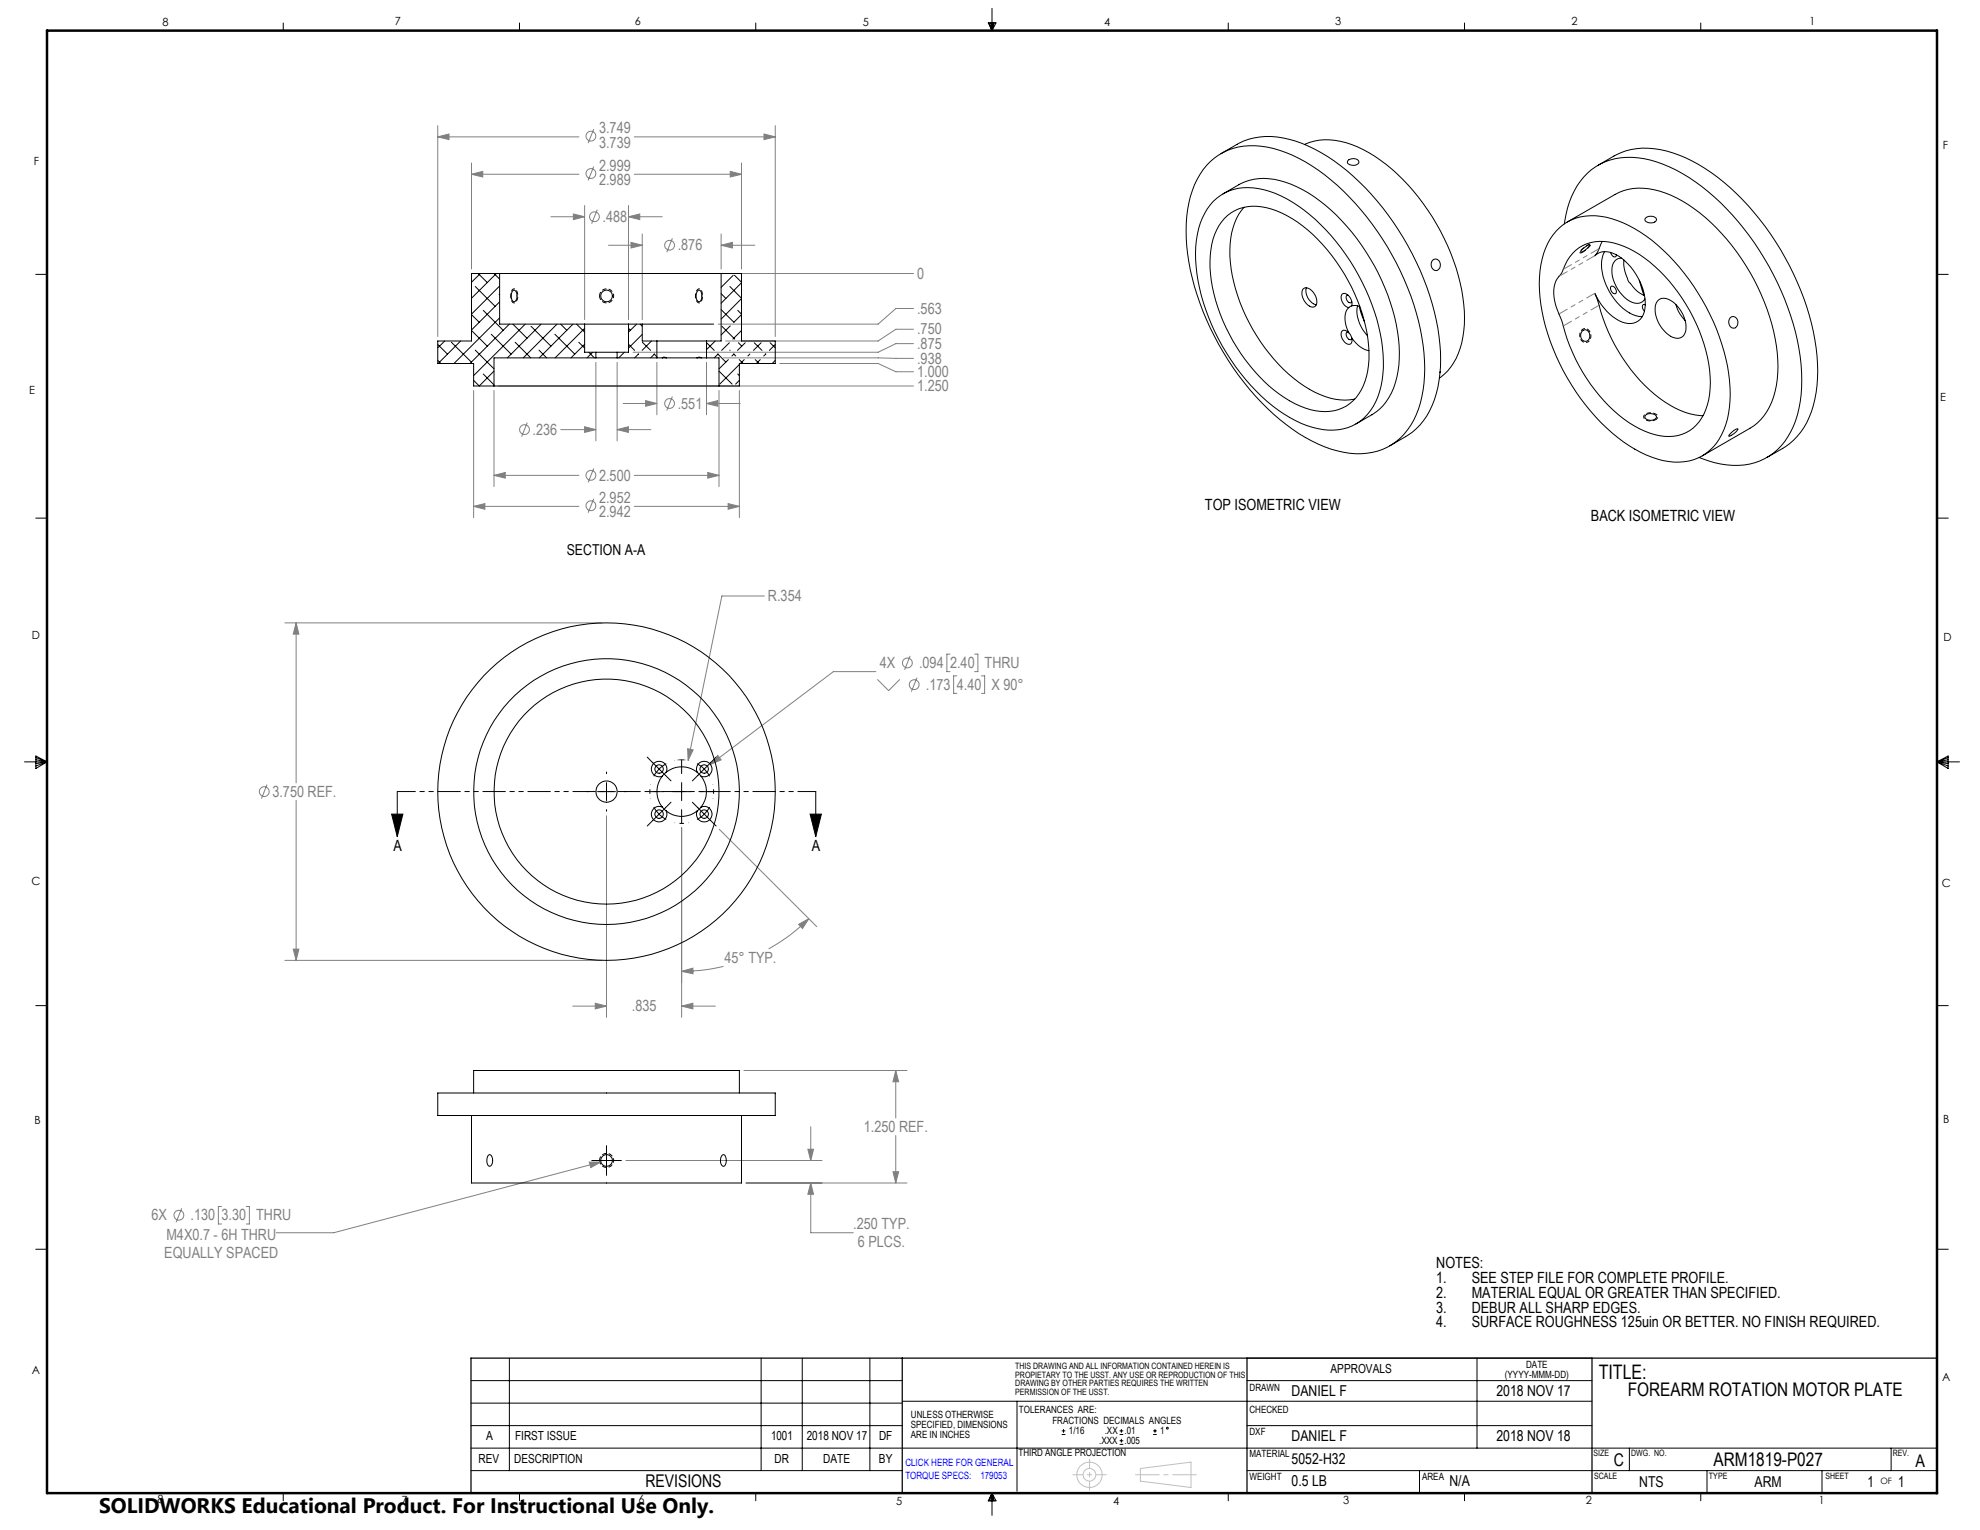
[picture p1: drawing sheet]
<svg xmlns="http://www.w3.org/2000/svg" width="559mm" height="432mm" viewBox="0 0 559 432" stroke-linecap="round" stroke-linejoin="round" font-family="sans-serif">
<g fill="none" stroke="#808080" stroke-width=".28">
<path d="M123.5 38.6l3.2-.8v1.6zM123.5 35.5v59.5M123.5 38.6h39.9M167.6 36.4l-1.6 4M179 38.6h39.8M215.6 37.8l3.2 .8-3.2 .8zM218.8 35.5v59.5M133.1 49.2l3.1-.8v1.6zM133.1 46v29.9M133.1 49.2h30.3M165 58v32.2M167.6 47l-1.6 3.9"/>
<path d="M168.6 59.2l-1.6 3.9M177.4 58v32.2M179 49.2h30.3M206.1 48.4l3.2 .8-3.2 .8zM209.3 46v29.9M142.3 77.2h115.5M155.5 61.2h9.5M161.8 60.4l3.2 .8-3.2 .8zM171.7 69.2h9.6M177.4 61.2l3.2-.8v1.6zM177.4 61.2h9.5M178.1 68.4l3.2 .8-3.2 .8z"/>
<path d="M181.3 66v24.2M189.8 67.2l-1.6 4M203.5 69.2l3.2-.8v1.6zM203.5 66v9.9M203.5 69.2h9.5M257.8 87.1h-5l-5 4.4h-45.1M257.8 92.9h-5l-5 3.3h-43M257.8 97h-5l-5 2.4h-69.2M133.7 110.2v35.9M139.4 110.2v27.1M140.7 108.9h117.1M148.8 119.3l-1.6 3.9"/>
<path d="M168.2 102.3v22.1M174.2 102.3v22.1M175.9 113.9h9.5M182.2 113.1l3.2 .8-3.2 .8zM185.4 102.3v14.8M189.8 111.9l-1.6 4M199.4 113.9l3.2-.8v1.6zM199.4 102.3v14.8M199.4 113.9h9.5M202.9 110.2v27.1M204.2 101l53.6 .1M208.7 110.2v35.9"/>
<path d="M220.1 102.6h27.7l5 2.3h5M139.4 134.2l3.2-.9v1.6zM139.4 134.2h24M158.3 121.2h9.9M165 120.4l3.2 .8-3.2 .8zM167.6 132.2l-1.6 3.9M174.2 121.2l3.1-.8v1.6zM174.2 121.2h9.5M179 134.2h23.9M199.7 133.3l3.2 .9-3.2 .7zM133.7 142.9l3.1-.8v1.6zM133.7 142.9h29.7"/>
<path d="M167.6 140.8l-1.6 3.9M179 142.9h29.7M205.5 142.1l3.2 .8-3.2 .8zM80.4 175.8h89.5M83.6 175.8l.7 3.2h-1.5zM83.6 175.8v45.1M215.7 168.2h-12l-9.5 46.4M247.2 189.5h-12l-34.7 26.2M247.6 191.7l3.2 3.2 3.2-3.2M256.9 185.1l-1.6 4M258.8 191.2l-1.6 4M268.1 184.6h-.9v4.9h.9"/>
<path d="M270.1 190.7h-1v5h1M275.1 184.6h.9v4.9h-.9M277 190.7h.9v5h-.9M191.2 214.5h2.3M194.1 211.3l1.5 .3-1.4 3zM202.6 213.2l.9 1.3-3 1.2zM75.4 221.4l-1.6 4M83.6 225.9v45.1M171.2 230.2v56.9M192.4 233.6v53.5M203 234l27.5 27.5M228.2 259.3l-5.3 4.6-6 3.9"/>
<path d="M80.4 271h89.5M82.8 267.9h1.5l-.7 3.1zM192.4 274.1l3.1-.9 .1 1.6zM204.2 272.7l-2.1 .5a47 47 0 0 1-9.7 .9M225.4 260.9l2.8-1.6-1.7 2.7zM161.6 284h9.6M168 283.1l3.2 .9-3.2 .7zM192.4 284l3.1-.9v1.6zM192.4 284h9.5M209.9 302.1h46.1M228.8 318v9.5M252.8 302.1v13.4"/>
<path d="M252.8 302.1l.8 3.2h-1.6zM166.3 328l3.3-.1-2.9 1.6zM169.6 327.9l-75.4 20h-16.2M176.6 327.5h55.4M210.5 333.9h45.5M228 324.3h1.6l-.8 3.2zM228.8 333.9l.8 3.1h-1.6zM228.8 333.9v14h12M252 330.7h1.6l-.8 3.2zM252.8 320.5v13.4M51.3 341l-1.6 3.9M62.5 340.5h-.9v4.9h.9"/>
<path d="M69.5 340.5h.9v4.9h-.9"/>
<circle cx="166.8" cy="38.4" r="1.39"/>
<circle cx="166.8" cy="49" r="1.39"/>
<circle cx="167.8" cy="61.2" r="1.39"/>
<circle cx="189" cy="69.2" r="1.39"/>
<circle cx="189" cy="113.9" r="1.39"/>
<circle cx="148" cy="121.2" r="1.38"/>
<circle cx="166.8" cy="134.2" r="1.39"/>
<circle cx="166.8" cy="142.7" r="1.39"/>
<circle cx="256.1" cy="187.1" r="1.38"/>
<circle cx="258" cy="193.2" r="1.39"/>
<circle cx="74.6" cy="223.4" r="1.38"/>
<circle cx="50.5" cy="343" r="1.39"/>
</g>
<g fill="none" stroke="#000" stroke-width=".28">
<path d="M79.9 6.5v2.1M146.6 6.5v2.1M213.3 6.5v2.1M278.9 6.5h2.2l-1.1 2.1zM279.1 6.5l.9 2.1M279.6 6.5l.4 2.1M280 2.4v6.2M280.3 6.5l-.3 2.1M280.6 6.5l-.6 2.1M346.6 6.5v2.1M413.3 6.5v2.1M480 6.5v2.1"/>
<path d="M10.1 77.4h3.2M546.7 77.4h3.1M10.1 146.2h3.2M546.7 146.2h3.1M6.9 215h6.4M10.1 213.4l3.2 1.6-3.2 1.9zM10.1 213.8l3.2 1.2M10.1 214.4l3.2 .6M13.3 215l-3.2 1.2M13.3 215l-3.2 .5M171.2 217.9v.4M182.7 213.7l3.3 3.3"/>
<path d="M186 217l-1.5 2.1M186 217l3.4 3.4M188 215.5l-2 1.5M192.4 214.5v3.8M196.7 215.5l2.1 1.5M198.8 217l1.5 2.1M198.8 217l-3.4 3.4M202.1 213.7l-3.3 3.3M546.7 215h6.3M546.7 215l3.1 .5M546.7 215l3.1 1.2M546.7 215l3.1-1.6v3.5z"/>
<path d="M549.8 214.4l-3.1 .6M549.8 213.8l-3.1 1.2M110.5 229.8h3.2l-1.6 6.3zM112.1 223.4v12.7M165.6 223.4h.5M168.6 223.4h5.1M171.2 220.9v5.1M171.2 228.5v.5M176.2 223.4h.5M183.5 223.4h3.8M184.5 227.8a9.1 9.1 0 0 0 3.5 3.5M189.4 226.4l-6.7 6.7"/>
<path d="M189.8 223.4h5.1M192.4 220.9v5.1M192.4 228.5v3.8M195.4 226.4l6.7 6.7M197.4 223.4h3.9M200.3 227.8a8.9 8.9 0 0 1-3.6 3.5M228.6 229.8h3.2l-1.6 6.3zM230.2 223.4v12.7M10.1 283.8h3.2M546.7 283.8h3.1M167 327.5h8.4M171.2 323.3v8.4"/>
<path d="M10.1 352.6h3.2M546.7 352.6h3.1M132.9 389.6h121.7M132.9 396h121.7M143.8 383.3v31.7M214.8 383.3v31.7M226.4 383.3v31.7M245.5 383.3v31.7M254.6 395.5h194.7M287 395.5v25.4M351.9 389.6h97.4M351.9 383.3h97.4"/>
<path d="M416.8 383.3v25.4M132.9 408.7h413.8M132.9 402.3h121.7M132.9 415h121.7M299.6 404.8h1.1M299.6 403.8h1.1M300.1 403.3v1.1M316 407.6h1M316 406.6h1M316 404.8h1M316 403.8h1M316.5 403.3v1.1"/>
<path d="M316.5 406.1v1M325.4 404.8h1.1M325.4 403.8h1.1M326 403.3v1.1M351.9 402.3h97.4M351.9 415h194.8M400.6 415v6.4M459.8 408.7v6.3M481.8 415v6.4M514.2 415v6.4M533.7 408.7v6.3M79.9 421.4v2.1"/>
<path d="M146.6 421.4v2.1M213.3 421.4v2.1M280 421.4v6.3M280 421.4l1.1 2.2h-2.2zM280 421.4l.6 2.2M280 421.4l-.9 2.2M280 421.4l-.4 2.2M280 421.4l.3 2.2M346.6 421.4v2.1M413.3 421.4v2.1M480 421.4v2.1"/>
<circle cx="329.5" cy="403.1" r=".25"/>
</g>
<path d="M467.3 118.4a2.71 2.71 0 0 1-3.3-.4 1.19 1.19 0 0 1 1.4-1.5 1.74 1.74 0 0 1 2.4 1.4l-.5 .5" fill="none" stroke="#000" stroke-width=".28" stroke-dasharray="1.3 .6" stroke-dashoffset=".4" stroke-linecap="butt"/>
<path d="M448.1 96.5a1.97 1.97 0 0 1-2.2-1.1 1.97 1.97 0 0 1 .7-2.4 1.61 1.61 0 0 1 2.4 1.5 1.97 1.97 0 0 1-.9 2" fill="none" stroke="#000" stroke-width=".28" stroke-dasharray="1.3 .6" stroke-dashoffset=".7" stroke-linecap="butt"/>
<path d="M446.7 71.1l-.9 .2a5.3 5.3 0 0 1 3.2-2.5l-.9 1.3-1.4 1" fill="none" stroke="#000" stroke-width=".28" stroke-dasharray="1.3 .6" stroke-dashoffset=".2" stroke-linecap="butt"/>
<path d="M169.2 83.5a2 2 0 0 1 2.9-1.8 2 2 0 0 1 .3 3.4 2 2 0 0 1-3.2-1.2v-.4M169.2 327.5a2 2 0 0 1 2.9-1.8 2 2 0 0 1 .3 3.4 2 2 0 0 1-3.2-1.2v-.4" fill="none" stroke="#000" stroke-width=".28" stroke-dasharray="1.3 .6" stroke-dashoffset=".1" stroke-linecap="butt"/>
<path d="M144.1 83.5a1.73 1.73 0 0 1 1.1-2 2.49 2.49 0 0 1-.1 4 1.68 1.68 0 0 1-1-2M196.3 83.5a1.77 1.77 0 0 1 1.1-2 2.94 2.94 0 0 1 .2 3.9l-.3 .1a1.73 1.73 0 0 1-1-2" fill="none" stroke="#000" stroke-width=".28" stroke-dasharray="1.3 .6" stroke-dashoffset=".6" stroke-linecap="butt"/>
<path d="M194.4 214.6l-1.8-.2-2.2 .2M183.6 221.4l-.2 1.8 .2 2.2M190.4 232.2l1.8 .2 2.2-.2M201.2 225.4l.2-1.8-.2-2.2" fill="none" stroke="#000" stroke-width=".28" stroke-dasharray="15.2 1.3 1.3 1.3" stroke-dashoffset="15.2" stroke-linecap="butt"/>
<g fill="none" stroke="#c0c0c0" stroke-width=".28">
<path d="M321.8 414.4l14.3-1.8v7.2l-14.3-1.8zM546.2 421.4h1M546.3 421l.7 .7M546.7 420.9v1M547 421l-.7 .7"/>
<circle cx="307.5" cy="416.2" r="1.78"/>
<circle cx="307.5" cy="416.2" r="3.6"/>
</g>
<path d="M230.3 223.4h-118.2" fill="none" stroke="#000" stroke-width=".28" stroke-dasharray="6.3 1.3 1.3 1.3 1.3 1.3" stroke-dashoffset="1.3"/>
<path d="M254.6 383.3h-121.7v38.1M351.9 383.3v38.1M449.3 383.3v38.1M546.7 383.3h-292.1v38.1" fill="none" stroke="#000" stroke-width=".35"/>
<path d="M13.3 8.6h533.4v412.8h-533.4z" fill="none" stroke="#000" stroke-width=".7"/>
<path d="M307.5 411.8v8.8" fill="none" stroke="#c0c0c0" stroke-width=".28" stroke-dasharray="15.2 1.3 1.3 1.3" stroke-dashoffset="12.8"/>
<path d="M302.8 416.2h9.4" fill="none" stroke="#c0c0c0" stroke-width=".28" stroke-dasharray="15.2 1.3 1.3 1.3" stroke-dashoffset="12.4"/>
<path d="M320.5 416.2h17.2" fill="none" stroke="#c0c0c0" stroke-width=".28" stroke-dasharray="15.2 1.3 1.3 1.3" stroke-dashoffset="8.5"/>
<path d="M228.6 229.8h3.2l-1.6 6.3zM110.5 229.8h3.2l-1.6 6.3z" fill="#000"/>
<path d="M83.6 175.8l.7 3.2h-1.5zM82.8 267.9h1.5l-.7 3.1zM194.1 211.3l.1 3.3 1.4-3zM168 283.1l3.2 .9-3.2 .7zM192.4 284l3.1-.9v1.6zM192.4 274.1l3.1-.9 .1 1.6zM225.4 260.9l2.8-1.6-1.7 2.7zM202.6 213.2l-2.1 2.5 3-1.2zM228.8 333.9l.8 3.1h-1.6zM228 324.3h1.6l-.8 3.2zM166.3 328l.4 1.5 2.9-1.6zM252 330.7h1.6l-.8 3.2zM252.8 302.1l.8 3.2h-1.6zM206.1 48.4l3.2 .8-3.2 .8zM133.1 49.2l3.1-.8v1.6zM177.4 61.2l3.2-.8v1.6zM161.8 60.4l3.2 .8-3.2 .8zM174.2 121.2l3.1-.8v1.6zM165 120.4l3.2 .8-3.2 .8zM199.7 133.3l3.2 .9-3.2 .7zM139.4 134.2l3.2-.9v1.6zM205.5 142.1l3.2 .8-3.2 .8zM133.7 142.9l3.1-.8v1.6zM215.6 37.8l3.2 .8-3.2 .8zM123.5 38.6l3.2-.8v1.6zM199.4 113.9l3.2-.8v1.6zM182.2 113.1l3.2 .8-3.2 .8zM203.5 69.2l3.2-.8v1.6zM178.1 68.4l3.2 .8-3.2 .8z" fill="#808080"/>
<g fill="none" stroke="#000" stroke-width=".28">
<path d="M341.6 45.6a18.3 18.3 0 0 1 17.8-3.7 47.8 47.8 0 0 1 21.5 13.8 76.9 76.9 0 0 1 21 44 33.6 33.6 0 0 1-3.7 20.3 17.3 17.3 0 0 1-19 7.6 44.1 44.1 0 0 1-21.6-12.4 78.4 78.4 0 0 1-22.4-43.5 36.3 36.3 0 0 1 2.7-21.1 17.8 17.8 0 0 1 3.7-5zM342.4 56.8a14.3 14.3 0 0 1 14.3-3.2 39.8 39.8 0 0 1 18.9 12.9 60.3 60.3 0 0 1 14.7 33.6 23.2 23.2 0 0 1-4.4 16.9 14.4 14.4 0 0 1-15.6 3.6 40.9 40.9 0 0 1-18.8-13.6 59.3 59.3 0 0 1-14.1-33.7 22.3 22.3 0 0 1 5-16.5zM344.6 43.4a27.9 27.9 0 0 1 9.4-4.5 27 27 0 0 1 18.9 4.2 71 71 0 0 1 26.8 30.8 61.6 61.6 0 0 1 6.7 31.6 23.5 23.5 0 0 1-7.8 16.5l-6.4 3.8M345.2 54.7l4.5-2.6a15.8 15.8 0 0 1 13.1-.7 43 43 0 0 1 18.8 14.2 59.8 59.8 0 0 1 13.3 31.9 23.8 23.8 0 0 1-4.5 16.9l-3.1 2.6-4.6 2.7M351.1 58.5a19.2 19.2 0 0 0-4 13.8 50.2 50.2 0 0 0 21 36.6 19.1 19.1 0 0 0 14.2 3.7M368.2 40.8a16.7 16.7 0 0 1 13.3 0 47.6 47.6 0 0 1 21.5 18.5 55.5 55.5 0 0 1 10.3 32.3 19.4 19.4 0 0 1-6.8 14.9l-.2 .2M380.4 45.3a2.06 2.06 0 0 1 3.1 .3 1.7 1.7 0 0 1-2.6 .9l-.6-.6zM451 46.6a28.2 28.2 0 0 1 9.4-4.4 26.2 26.2 0 0 1 17.1 3.2 67.6 67.6 0 0 1 26.3 27.3 66.5 66.5 0 0 1 9.1 34.1 25.2 25.2 0 0 1-6.8 17.5 31 31 0 0 1-7.4 4.8M134.9 77.2l2.6 2.5M135.6 77.2l-2.5 2.5M139.4 77.2l1.6 1.6M140.1 77.2l-7 7"/>
<path d="M141 77.2h62.5M141 77.2h-7.9v19h-9.6v6.4h10.2v6.3h5.7M141 77.2v14.3h24M203.5 77.2h5.8v19h9.5v6.4h-10.1v6.3h-5.8M203.5 77.2v19h-4.1M206.9 77.7l-3.4 3.4M207.3 77.7l2 2M209.3 79.8l-5.8 5.8M345.5 61.7a12.3 12.3 0 0 1 13.3-2.7 38.8 38.8 0 0 1 19.5 16.6 44.8 44.8 0 0 1 7.9 27.4 14.1 14.1 0 0 1-7.4 12.1 15.6 15.6 0 0 1-13.4-1.2 47.8 47.8 0 0 1-21.1-25.3 34.9 34.9 0 0 1-2-21.1 15.3 15.3 0 0 1 3.2-5.8zM404.2 73.5a1.41 1.41 0 0 1 1.8-.1 1.41 1.41 0 0 1 .5 1.7 1.27 1.27 0 0 1-1.4 1.3 1.27 1.27 0 0 1-1.2-1.4l.1-1zM439.2 65.2a14 14 0 0 1 14.2-3.9 38.8 38.8 0 0 1 19 12.4 60.3 60.3 0 0 1 15.8 35.6 23.1 23.1 0 0 1-4.6 16.8 14.1 14.1 0 0 1-14.2 3.9 38.8 38.8 0 0 1-19.1-12.3 60.9 60.9 0 0 1-15.8-35.7 24.1 24.1 0 0 1 3.8-15.7zM441.5 63.2a21.9 21.9 0 0 1 8.9-16.2 20.6 20.6 0 0 1 19-.6 58.6 58.6 0 0 1 24.3 20.2 74.3 74.3 0 0 1 14.8 38.6 30.7 30.7 0 0 1-4.8 19.4 17.3 17.3 0 0 1-18.1 6.4l-3.5-1-2.5-.9"/>
<path d="M442.3 62.7l13.5-7.8a16.4 16.4 0 0 1 14.2-.4 44.8 44.8 0 0 1 18.8 14.8 59.5 59.5 0 0 1 13 34.1 21.3 21.3 0 0 1-5.8 15.9l-2.1 1.6-13.5 7.8M443.8 71.5a11.7 11.7 0 0 1 13.1-2.5 36.5 36.5 0 0 1 17.9 15.2 43.7 43.7 0 0 1 7.8 25.4 14.2 14.2 0 0 1-6.7 12.5 14.6 14.6 0 0 1-13.2-1.1 44.3 44.3 0 0 1-18.9-21.5l-1.5-3.7-1.8-5.9a15.2 15.2 0 0 1-1.7-9.8l.3-.8 1.6-2.2 .5-1.1a12.6 12.6 0 0 1 2.6-4.5zM446.4 70.6l1.6-1.3 .7-.3a3.8 3.8 0 0 1-2.5 2.2zM452.2 68.1l-1.1 2.7-1 1.4a4.9 4.9 0 0 1 6-.3 16.8 16.8 0 0 1 8.1 15.3 4.4 4.4 0 0 1-6.4 3.7 15.6 15.6 0 0 1-7.7-8.1l.4 .8a58.6 58.6 0 0 0 11 22.2 33 33 0 0 0 15.6 11l3.5 .5M452.9 71a10.6 10.6 0 0 0 .3 9.2 15.6 15.6 0 0 0 8.4 8.9l1.8 .3M454.5 71.2l.3 .7a.86 .86 0 0 0 1.3 .5l.1-.5M457.6 72.8a2.94 2.94 0 0 0-2.7 3.6 10.3 10.3 0 0 0 6.3 9.1 2.58 2.58 0 0 0 3.1-1.2M458.3 73.4a11.8 11.8 0 0 0 1.4 6.2l1.1 1.2a7.9 7.9 0 0 0 3.3 2.6M462.6 79.1l1.4 4.3M464.5 61.5a2.25 2.25 0 0 1 3 .2 1.33 1.33 0 0 1-1.8 1.2 1.28 1.28 0 0 1-1.4-1.1zM123.5 97.2l2.8 2.7M125.5 96.2l-2 2"/>
<path d="M127.4 96.6l5.6 5.6M130 96.2l-6.4 6.4M133.1 93.3l4.4 4.4M133.1 88.8l2.2 2.1M134.1 98.8l5.3 5.3M134.1 80.9l5.6 5.6M136.4 87.6l5.6 5.6M138.6 94.3l5.7 5.6M140.9 83.1l.1 .2M141 80.7l-7.9 8M141 85.2l-7.9 7.9M141 89.7l-12.9 12.9"/>
<path d="M143.8 91.5l-11.2 11.1M144.7 82.1l.3-.2a1.57 1.57 0 0 1 .9 2 1.05 1.05 0 0 1-1.1 1.2 2.53 2.53 0 0 1-.1-3zM144.7 91.5l4 4M145.4 96.6l4.4 4.4M148.2 91.5l-14.5 14.5M149.9 92.1l5.6 5.6M152.1 98.8l2.2 2.2M152.7 91.5l-9.5 9.5M156.6 94.3l5.6 5.6M157.2 91.5l-9.5 9.5M158.2 91.5l1.7 1.7M161.7 91.5l-9.5 9.5"/>
<path d="M162.7 91.5l2.3 2.2M163.3 96.6l1.7 1.6M165 91.5h12.4M165 91.5v7.9h3.2M165 92.7l-8.3 8.3M165 97.2l-3.9 3.8M166.2 99.4l1.5 1.6M167.3 99.4l-1.6 1.6M168.2 99.4h6M168.2 99.4v1.6M174.2 99.4v1.6M176.2 99.4l-1.6 1.6"/>
<path d="M177.4 91.5v7.9h-3.2M177.4 91.5h3.9M177.4 97.2l1.7 1.7M177.4 92.7l.5 .5M179.7 91.5l-2.3 2.2M180.1 99.9h.1M180.2 99.9l-1.1 1.1M180.7 91.5l.6 .6M181.3 91.5h20.1M181.3 91.5v4.7h4.1M181.3 94.4l-3.9 3.8M181.3 96.6l2.3 2.3"/>
<path d="M183.9 96.2l-2.7 2.7M184.6 99.9l.8 .8M184.7 99.9l-1.1 1.1M185.4 96.2h14M185.4 96.2v4.8M196.9 82.1l.3-.2a1.78 1.78 0 0 1 .8 2.5l-.4 .7-.3 .1a2.11 2.11 0 0 1-.4-3.1zM199.4 96.2v4.8M199.4 96.7l2.2 2.2M201.9 96.2l-2.5 2.5M202.6 99.9l2.3 2.3M202.7 99.9l-1.1 1.1M203.5 87.4l3.6 3.5 2.2-2.1"/>
<path d="M203.5 82.9l1.4 1.3M203.7 92.1l3.7 3.6M205.8 96.7l-2.1 2.2M206 80.9l3.3 3.3M206 98.8l.1 .1M206.1 92l-2.6 2.5M207 99.9l.6 .6M207.2 99.9l-.6 .6M208.2 87.6l1.1 1.1M208.4 96.7l.9 1M209.3 84.3l-5.8 5.8M209.3 93.3l-2.5 2.4"/>
<path d="M210.3 96.7l-2.2 2.2M211.6 99.9l-.5 .6M212.9 96.7l2.2 2.2M214.8 96.7l-2.1 2.2M216 99.9h.1M216.1 99.9l-.6 .6M217.3 96.7l1.5 1.5M218.8 97.2l-1.7 1.7M367.8 81.6a1.93 1.93 0 0 1 2.8 .9 3.2 3.2 0 0 1 .6 4 2.63 2.63 0 0 1-3.3-1.9l-.5-1.7zM368.7 81.2a4.2 4.2 0 0 0 2.8 4.8M380.4 83.3a.88 .88 0 0 0-.6 .7 .88 .88 0 0 0 .4 .8 .76 .76 0 0 0 .5 .7 .76 .76 0 0 0 .8-.3M380.4 93.7h-.2a1.36 1.36 0 0 0 1.1 2.1l.2-.2"/>
<path d="M380.6 86.8a5.7 5.7 0 0 0-.4 6.2l.4 .9M380.6 93.9a1.13 1.13 0 0 0-1.1-.7 1.13 1.13 0 0 0-1 .9 2.9 2.9 0 0 0 2.5 3.1 1.36 1.36 0 0 0 .5-1.9M380.6 93.9l.9 1.4M381.5 95.3a7.4 7.4 0 0 0 4.9 3.7M381.5 86.3l1.2-.1 1.1 .3M381.5 86.3a2.78 2.78 0 0 0-2.4-3.5 2.18 2.18 0 0 0 .3 3.3l1.2 .7M381.5 86.3l-.9 .5M383.2 86.3a9.8 9.8 0 0 0 2.7 8.5M383.6 86.5l1.5 4.3M446.5 93.5a1.37 1.37 0 0 1 1.7-.1 1.37 1.37 0 0 1 .5 1.7 1.27 1.27 0 0 1-1.3 1.2 1.27 1.27 0 0 1-1.3-1.3v-.5zM454.6 80.9a1.28 1.28 0 0 1 1.3 .6 1.28 1.28 0 0 1 0 1.4 1.5 1.5 0 0 1-1.3-2zM464.3 86l-.5-.1a1.26 1.26 0 0 0 .3 1.9"/>
<path d="M468 84.7a3.2 3.2 0 0 1 4.1 .5 8.7 8.7 0 0 1 3.4 8.8 2.62 2.62 0 0 1-4 .9 8.9 8.9 0 0 1-4.1-9.3zM473 85.9l1.1 2.7 1.5 1.9M488.3 89.7a1.48 1.48 0 0 1 1.9 .2 1.48 1.48 0 0 1 .2 1.8 1.27 1.27 0 0 1-1.6 .9 1.27 1.27 0 0 1-.9-1.5v-.5zM123.5 101.7l.9 .9M136.4 105.6l3 3M139.4 108.9h63.5M139.4 104.7l-4.1 4.2-1.6-1.5M168.2 101h6M168.2 101h-28.8v7.9M174.2 101h11.2M185.4 101h1.5M186.9 101l.4-.2 .7 .2"/>
<path d="M186.9 101h1.1M188 101h8.7l.5-.2 .7 .2M196.7 101h1.2M197.9 101h1.5M199.4 101h3.5v7.9M202.9 104.7l3.7 3.7M205.6 101.5l-2.7 2.6M208.2 105.6l.5 .4M208.6 101.5l1.1 1.1M208.7 102.9l-5.6 5.5M208.7 107.4l-1.1 1M210 101.5l-1 1.1"/>
<path d="M213.1 101.5l1.1 1.1M214.6 101.5l-1.1 1.1M218.8 101.7l-.9 .9M406.5 104.8l-.1 .4M464.4 117.2a2.18 2.18 0 0 1 3.1 .4 1.89 1.89 0 0 1-3.2 .3zM488.3 122.4l1.2-1 .9-.4a3.7 3.7 0 0 1-2.5 2.1zM186.9 219.1a7 7 0 0 0 0 8.7M188 217.9l-1.1 1.2M188 217.9a2.2 2.2 0 0 0-1.7-3 2.2 2.2 0 0 0-2.5 2.5 2.2 2.2 0 0 0 3.1 1.7M188 217.9a7.1 7.1 0 0 1 8.7 0M196.7 217.9l1.2 1.2M196.7 217.9a2.2 2.2 0 0 1 1.8-3 2.2 2.2 0 0 1 2.5 2.5 2.2 2.2 0 0 1-3.1 1.7"/>
<path d="M197.9 219.1a7 7 0 0 1 0 8.7M186.9 227.8l1.1 1.1M186.9 227.8a2.21 2.21 0 0 0-3.1 1.7 2.21 2.21 0 0 0 2.5 2.5 2.21 2.21 0 0 0 1.7-3.1M188 228.9a6.9 6.9 0 0 0 8.7 0M197.9 227.8l-1.2 1.1M197.9 227.8a2.19 2.19 0 0 1 3 1.7 2.19 2.19 0 0 1-2.4 2.4 2.19 2.19 0 0 1-1.8-3M123.5 308.5h95.3v6.3h-95.3zM133.1 314.8v19.1h76.2v-19.1M133.7 308.5v-6.4h75v6.4M137.8 326l.3-.1a1.76 1.76 0 0 1 .8 2.5l-.7 .8a2.27 2.27 0 0 1-.4-3.2zM203.8 326l.3-.1a1.83 1.83 0 0 1 .8 2.5l-.4 .7-.3 .1a2.15 2.15 0 0 1-.4-3.2z"/>
<circle cx="171.2" cy="83.5" r="1.64"/>
<circle cx="186" cy="217" r="1.19"/>
<circle cx="198.7" cy="217" r="1.2"/>
<circle cx="171.2" cy="223.4" r="3"/>
<circle cx="171.2" cy="223.4" r="31.8"/>
<circle cx="171.2" cy="223.4" r="47.6"/>
<circle cx="171.2" cy="223.4" r="37.5"/>
<circle cx="186" cy="229.8" r="1.19"/>
<circle cx="198.7" cy="229.8" r="1.2"/>
<circle cx="171.2" cy="327.5" r="1.66"/>
</g>
<path d="M441.2 76l10.1-5.8M450.1 72.2l-10.1 5.8M440 88.6l10.1-5.8M451.3 86.2l-10.1 5.8" fill="none" stroke="#808080" stroke-width=".28" stroke-dasharray="6.3 1.3 1.3 1.3 1.3 1.3" stroke-dashoffset="3.7"/>
<text font-size="5.9" x="27.9" y="427">SOLIDWORKS Educational Product. For Instructional Use Only.</text>
<text font-size="5.6" x="451.2" y="389.3">TITLE:</text>
<g font-size="5.3">
<text x="459.4" y="393.9">FOREARM ROTATION MOTOR PLATE</text>
<text x="483.6" y="413.8">ARM1819-P027</text>
</g>
<g font-size="4.9">
<text x="455.5" y="413.8">C</text>
<text x="540.6" y="413.9">A</text>
<text x="182.1" y="419.6">REVISIONS</text>
</g>
<g font-size="4.4" fill="#808080">
<text x="169.1" y="37.6">3.749</text>
<text x="169.1" y="41.7">3.739</text>
<text x="169.1" y="48.2">2.999</text>
<text x="169.1" y="52.3">2.989</text>
<text x="170.1" y="62.6">.488</text>
<text x="191.3" y="70.7">.876</text>
<text x="258.8" y="78.6">0</text>
<text x="258.8" y="88.5">.563</text>
<text x="258.8" y="94.4">.750</text>
<text x="258.8" y="98.5">.875</text>
<text x="258.8" y="106.4">1.000</text>
<text x="258.8" y="102.6">.938</text>
<text x="258.8" y="110.4">1.250</text>
<text x="191.3" y="115.3">.551</text>
<text x="150.3" y="122.7">.236</text>
<text x="169.1" y="135.6">2.500</text>
<text x="169.1" y="141.9">2.952</text>
<text x="169.1" y="146">2.942</text>
<text x="216.7" y="169.7">R.354</text>
<text x="248.3" y="188.6">4X</text>
<text x="259.4" y="188.6">.094</text>
<text x="268.1" y="188.6">2.40</text>
<text x="277.9" y="188.6">THRU</text>
<text x="261.3" y="194.7">.173</text>
<text x="270" y="194.7">4.40</text>
<text x="279.8" y="194.7">X 90°</text>
<text x="76.9" y="224.9">3.750 REF.</text>
<text x="204.5" y="271.7">45° TYP.</text>
<text x="178.3" y="285.4">.835</text>
<text x="243.8" y="319.5">1.250 REF.</text>
<text x="42.7" y="344.4">6X</text>
<text x="53.8" y="344.4">.130</text>
<text x="62.5" y="344.4">3.30</text>
<text x="72.3" y="344.4">THRU</text>
<text x="240.8" y="346.9">.250 TYP.</text>
<text x="47" y="350">M4X0.7 - 6H THRU</text>
<text x="242.1" y="351.8">6 PLCS.</text>
<text x="46.4" y="354.9">EQUALLY SPACED</text>
</g>
<g font-size="4.4">
<text x="340.1" y="144">TOP ISOMETRIC VIEW</text>
<text x="449" y="147">BACK ISOMETRIC VIEW</text>
<text x="111" y="240.2">A</text>
<text x="229.1" y="240.2">A</text>
<text x="405.3" y="357.9">NOTES:</text>
<text x="405.3" y="362.1">1.</text>
<text x="415.3" y="362.1">SEE STEP FILE FOR COMPLETE PROFILE.</text>
<text x="405.3" y="366.3">2.</text>
<text x="405.3" y="370.4">3.</text>
<text x="415.3" y="366.3">MATERIAL EQUAL OR GREATER THAN SPECIFIED.</text>
<text x="415.3" y="370.4">DEBUR ALL SHARP EDGES.</text>
<text x="405.3" y="374.6">4.</text>
<text x="415.3" y="374.6">SURFACE ROUGHNESS 125uin OR BETTER. NO FINISH REQUIRED.</text>
</g>
<g font-size="4.2">
<text x="159.9" y="156.6">SECTION A-A</text>
<text x="364.5" y="393.9">DANIEL F</text>
<text x="422.3" y="393.9">2018 NOV 17</text>
<text x="364.5" y="406.8">DANIEL F</text>
<text x="422.3" y="406.8">2018 NOV 18</text>
<text x="364.5" y="413.1">5052-H32</text>
<text x="364.5" y="419.3">0.5 LB</text>
<text x="409.1" y="419.3">N/A</text>
<text x="462.6" y="419.6">NTS</text>
<text x="495.2" y="419.6">ARM</text>
<text x="527.1" y="419.6">1</text>
<text x="535.7" y="419.6">1</text>
</g>
<g font-size="3.5">
<text x="375.5" y="387.5">APPROVALS</text>
<text x="137.2" y="406.5">A</text>
<text x="145.4" y="406.5">FIRST ISSUE</text>
<text x="217.6" y="406.5">1001</text>
<text x="227.7" y="406.5">2018 NOV 17</text>
<text x="248.1" y="406.5">DF</text>
<text x="135" y="413">REV</text>
<text x="145.1" y="413">DESCRIPTION</text>
<text x="218.6" y="413">DR</text>
<text x="232.3" y="413">DATE</text>
<text x="248.1" y="413">BY</text>
</g>
<g font-size="3.2">
<text x="45.9" y="7.3">8</text>
<text x="111.5" y="7.1">7</text>
<text x="179.2" y="7.1">6</text>
<text x="243.5" y="7.2">5</text>
<text x="311.6" y="7.2">4</text>
<text x="376.8" y="7.2">3</text>
<text x="443.5" y="7.1">2</text>
<text x="510.7" y="7">1</text>
<text x="548.3" y="42">F</text>
<text x="9.5" y="46.5">F</text>
<text x="8.2" y="111.2">E</text>
<text x="547.5" y="113.2">E</text>
<text x="8.9" y="180.4">D</text>
<text x="548.5" y="180.8">D</text>
<text x="8.9" y="249.7">C</text>
<text x="548" y="250.2">C</text>
<text x="9.7" y="317.2">B</text>
<text x="548.4" y="317">B</text>
<text x="9" y="387.6">A</text>
<text x="548.1" y="389.6">A</text>
<text x="44.5" y="424.2">8</text>
<text x="113.3" y="424.6">7</text>
<text x="180.2" y="424.2">6</text>
<text x="252.9" y="424.7">5</text>
<text x="314.1" y="424.7">4</text>
<text x="379.1" y="424.4">3</text>
<text x="447.6" y="424.4">2</text>
<text x="513.3" y="424.4">1</text>
</g>
<g font-size="2.8">
<text x="424.7" y="388.8">(YYYY-MMM-DD)</text>
<text x="430.7" y="386">DATE</text>
<text x="352.7" y="392.5">DRAWN</text>
<text x="257.1" y="400.2">UNLESS OTHERWISE</text>
<text x="287.5" y="398.8">TOLERANCES ARE:</text>
<text x="297" y="401.9">FRACTIONS DECIMALS ANGLES</text>
<text x="352.6" y="398.7">CHECKED</text>
<text x="257.1" y="403">SPECIFIED, DIMENSIONS</text>
<text x="257.1" y="405.8">ARE IN INCHES</text>
<text x="301.7" y="404.8">1/16</text>
<text x="310.2" y="407.6">.XXX .005</text>
<text x="311.8" y="404.8">.XX .01</text>
<text x="327.5" y="404.8">1</text>
<text x="352.6" y="404.9">DXF</text>
<text x="287.4" y="411">THIRD ANGLE PROJECTION</text>
<text x="352.6" y="411.3">MATERIAL</text>
<text x="352.6" y="417.6">WEIGHT</text>
<text x="401.3" y="417.6">AREA</text>
</g>
<g font-size="2.8" fill="#00f">
<text x="255.5" y="413.8">CLICK HERE FOR GENERAL</text>
<text x="255.5" y="417.4">TORQUE SPECS:</text>
<text x="276.7" y="417.4">179053</text>
</g>
<g font-size="2.5">
<text x="286.5" y="386.3">THIS DRAWING AND ALL INFORMATION CONTAINED HEREIN IS</text>
<text x="286.5" y="388.8">PROPIETARY TO THE USST. ANY USE OR REPRODUCTION OF THIS</text>
<text x="286.5" y="391.2">DRAWING BY OTHER PARTIES REQUIRES THE WRITTEN</text>
<text x="286.5" y="393.7">PERMISSION OF THE USST.</text>
<text x="449.7" y="411">SIZE</text>
<text x="460.4" y="411">DWG. NO.</text>
<text x="534.2" y="410.9">REV.</text>
<text x="449.9" y="417.3">SCALE</text>
<text x="482.3" y="417.3">TYPE</text>
<text x="515.2" y="417.3">SHEET</text>
<text x="530.7" y="418.9">OF</text>
</g>
</svg>
